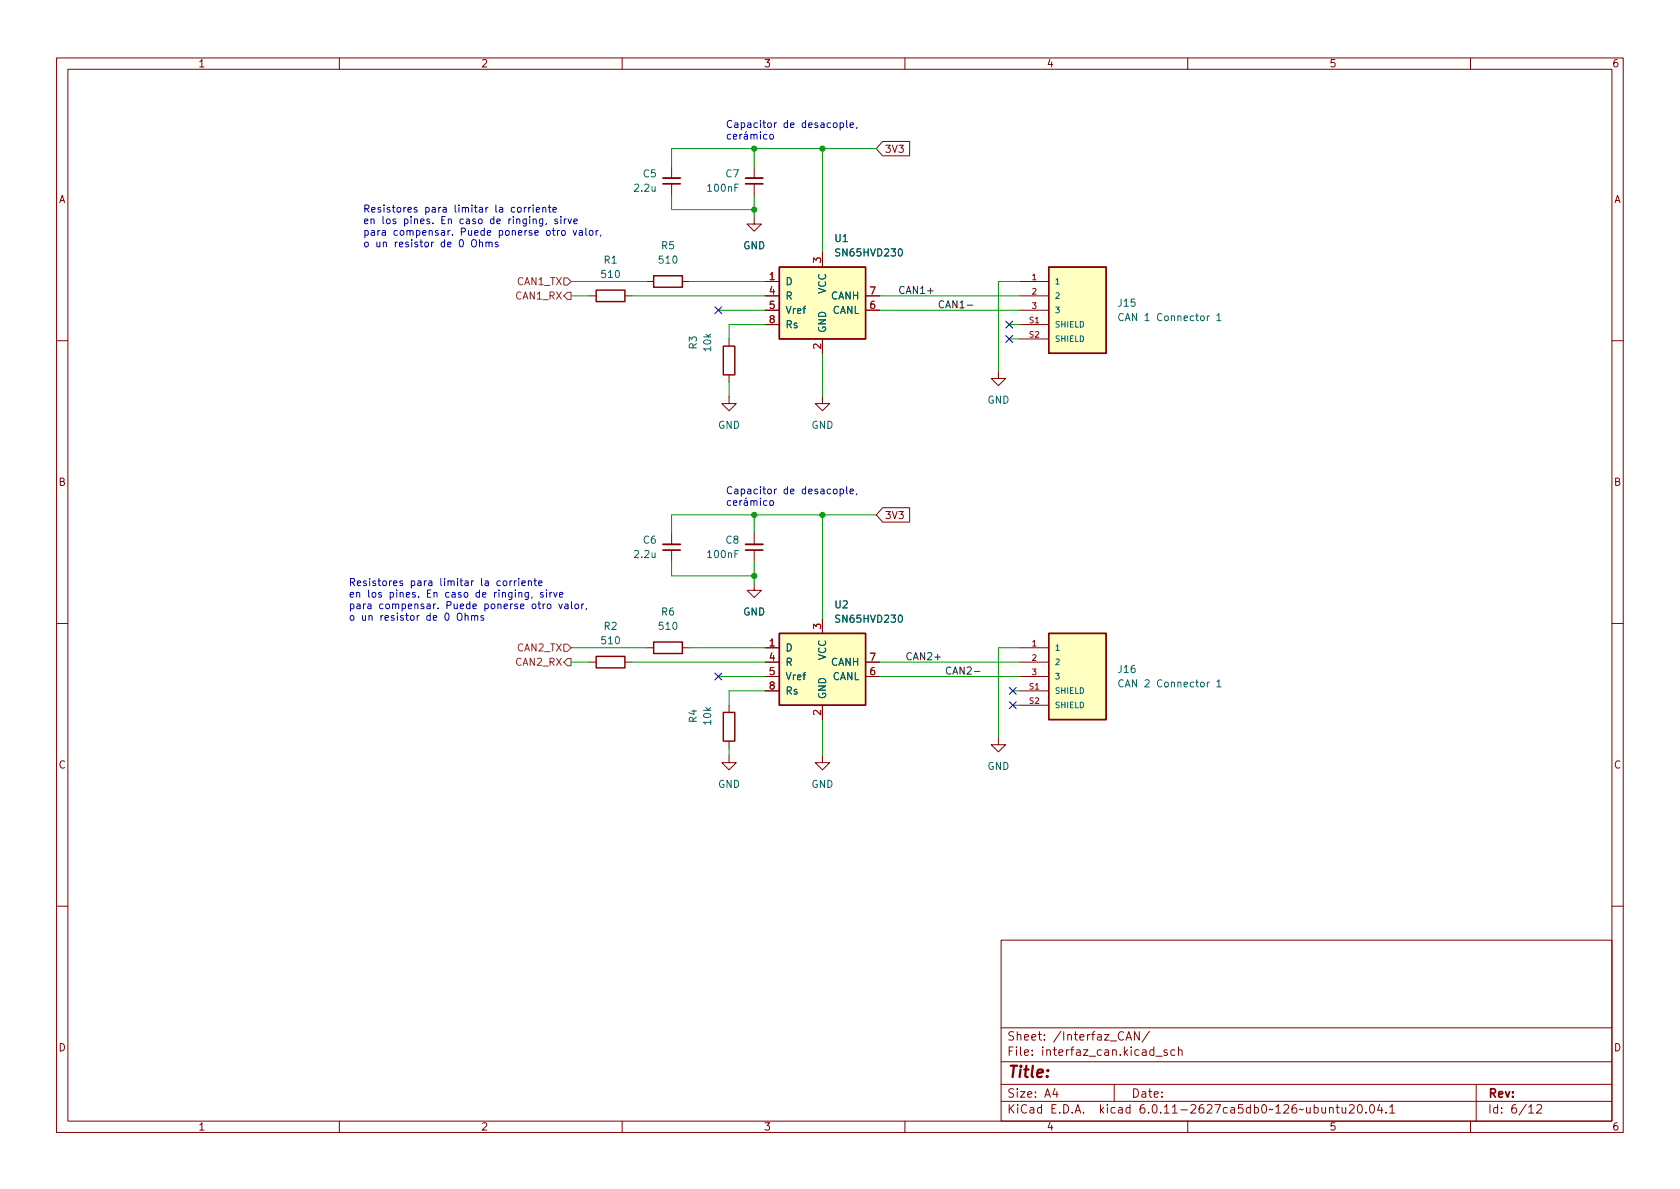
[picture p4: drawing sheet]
<svg xmlns="http://www.w3.org/2000/svg" width="297mm" height="210mm" viewBox="0 0 297 210" stroke-linecap="round" stroke-linejoin="round" font-family="sans-serif">
<g fill="none" stroke="#840000" stroke-width=".18">
<path d="M10 10.2h277v190.1h-277zM12 12.2h273v186.1h-273zM60 10.2v2M110 10.2v2M160 10.2v2M210 10.2v2M260 10.2v2M118.7 29.5v2M118.7 32.5v2M133.3 38.3v1.3h1.3l-1.3 1.3-1.2-1.3h1.2M133.3 29.5v2M133.3 32.5v2"/>
<path d="M156.1 25h4.7v2.6h-4.7l-1.2-1.3zM104.1 52.3h1.3M110.5 52.3h1.3M114.3 49.8h1.3M120.6 49.8h1.3M128.9 59.9v1.3M135.3 49.8h2.5M135.3 52.3h2.5M135.3 54.9h2.5M135.3 57.4h2.5M145.4 44.7v2.5M145.4 59.9v2.6"/>
<path d="M153 52.3h2.6M153 54.9h2.6M180.3 49.8h5.1M180.3 52.3h5.1M180.3 54.9h5.1M180.3 57.4h5.1M180.3 59.9h5.1M10 60.2h2M128.9 70.1v1.3h1.3l-1.3 1.2-1.3-1.2h1.3M128.9 66.3v1.3M145.4 70.1v1.3h1.3l-1.3 1.2-1.3-1.2h1.3M176.5 65.7v1.2h1.3l-1.3 1.3-1.2-1.3h1.2"/>
<path d="M285 60.2h2M118.7 94.2v2.1M118.7 97.3v2M133.3 94.2v2.1M133.3 97.3v2M156.1 89.8h4.7v2.5h-4.7l-1.2-1.2zM10 110.2h2M104.1 117.1h1.3M110.5 117.1h1.3M114.3 114.5h1.3M120.6 114.5h1.3M133.3 103.1v1.3h1.3l-1.3 1.3-1.2-1.3h1.2"/>
<path d="M135.3 114.5h2.5M135.3 117.1h2.5M135.3 119.6h2.5M145.4 109.5v2.5M153 117.1h2.6M153 119.6h2.6M180.3 114.5h5.1M180.3 117.1h5.1M180.3 119.6h5.1M285 110.2h2M128.9 133.6v1.3h1.3l-1.3 1.2-1.3-1.2h1.3M128.9 124.7v1.3"/>
<path d="M128.9 131.1v1.2M135.3 122.2h2.5M145.4 133.6v1.3h1.3l-1.3 1.2-1.3-1.2h1.3M145.4 124.7v2.5M176.5 130.4v1.3h1.3l-1.3 1.3-1.2-1.3h1.2M180.3 122.2h5.1M180.3 124.7h5.1M10 160.2h2M177 166.3h108v32h-108zM285 160.2h2M60 198.3v2M110 198.3v2"/>
<path d="M160 198.3v2M177 194.8h108M177 191.8h108M177 187.8h108M177 181.8h108M182.5 186.5v.1M182.5 185.7v.1M184.6 183.8v.1M184.6 183v.1M197 191.8v3M201.4 182.4v1.5l-.8-1.5v1.5M203.2 182.4l-1.3 1.9"/>
<path d="M206.4 185.7l-.4-.1-.2 .2 .1 .3 .5 .1v.4h-.6M207.7 185.7l-.4-.1-.3 .3v.4l.1 .3h.6M208.4 185.8l.2-.2 .3 .1 .1 .9M208.4 185.1v1.5M210 198.3v2M238.6 195.5l.5-.2 .3 .2v.3l-.9 1h.9M240.2 195.4l.2-.1a.81 .81 0 0 1 .5 .7 .81 .81 0 0 1-.3 .8h-.1a.81 .81 0 0 1-.6-.6 .81 .81 0 0 1 .3-.8zM241.5 196.7v.1M242.4 195.4l.1-.1a.81 .81 0 0 1 .6 .7 .81 .81 0 0 1-.3 .8h-.2a.81 .81 0 0 1-.5-.6 .81 .81 0 0 1 .3-.8zM243.9 195.3l-.3 1h.9M244.3 195.8v1M245.1 196.7v.1"/>
<path d="M245.7 195.8l.4-.5v1.5M245.7 196.8h.9M260 198.3v2M261 191.8v6.5M271.7 195.5l.6-.2 .2 .2 .1 .3-.9 1h.9"/>
</g>
<g fill="#ffffc2" stroke="#ffffc2" stroke-width=".18">
<path d="M185.4 112h10.2v15.2h-10.2z"/>
<path d="M137.8 112h15.2v12.7h-15.2z"/>
<path d="M137.8 47.2h15.2v12.7h-15.2z"/>
<path d="M185.4 47.2h10.2v15.3h-10.2z"/>
</g>
<path d="M105.4 51.3h5.1v2h-5.1zM115.6 48.8h5v2h-5zM137.8 47.2h15.2v12.7h-15.2zM185.4 47.2h10.2v15.3h-10.2zM127.9 61.2h2v5.1h-2zM105.4 116.1h5.1v2h-5.1zM115.6 113.5h5v2.1h-5zM137.8 112h15.2v12.7h-15.2zM185.4 112h10.2v15.2h-10.2zM127.9 126h2v5.1h-2z" fill="none" stroke="#840000" stroke-width=".25"/>
<path d="M115.3 33v.8h.3l.2-.1M115.8 33v.8M130.5 32.6h-.6v1.2M158.9 44.1l.2-.1a.68 .68 0 0 1 .5 .6 .68 .68 0 0 1-.5 .7l-.2-.1-.1-.4zM213.5 55.9v.8M213.8 55.9l-.3 .2M115.3 97.8v.7l.3 .1 .2-.1M115.8 97.8v.8M130.5 97.3h-.6v1.3M158.9 108.9l.2-.1a.68 .68 0 0 1 .5 .6 .68 .68 0 0 1-.5 .6l-.2-.1-.1-.3zM213.5 120.6v.9M213.8 120.6l-.3 .3" fill="none" stroke="#006464" stroke-width=".18"/>
<path d="M117.2 31.5h3.1M131.8 31.5h3.1M117.2 96.3h3.1M131.8 96.3h3.1" fill="none" stroke="#840000" stroke-width=".33"/>
<path d="M117.2 32.5h3.1M131.8 32.5h3.1M117.2 97.3h3.1M131.8 97.3h3.1" fill="none" stroke="#840000" stroke-width=".3"/>
<path d="M99.7 49.1h.6l.7 .7-.7 .6h-.6zM100.3 51.7h.7v1.3h-.7l-.6-.7zM99.7 113.9h.6l.7 .6-.7 .7h-.6zM100.3 116.5h.7v1.2h-.7l-.6-.6z" fill="none" stroke="#725600" stroke-width=".18"/>
<path d="M171 54h1M172.3 118.7h.9" fill="none" stroke="#0f0f0f" stroke-width=".18"/>
<g fill="none" stroke="#0000c2" stroke-width=".18">
<path d="M73.7 36.7h-.3l-.2 .2 .1 .1 .4 .2v.3h-.5M85.9 36.7v.8M86.3 36.7l-.4 .2M90 38.7v.9M90.3 38.7l-.3 .3M97.8 37.1l.6-.1-.1-.3h-.3l-.2 .2v.6h.5M98.6 38.8l-.3-.1-.2 .2v.2l.5 .1v.3h-.5M129.2 23.8h-.4l-.2 .2 .1 .5h.5M129.7 24.2l.6-.1-.1-.3h-.3l-.2 .1v.6h.5M130.8 23.8v.8M131.2 23.8l-.4 .2M131.6 23.8h.5l.1 .8"/>
<path d="M132.2 24.1h-.5l-.1 .2 .1 .3 .5-.1M132.8 23.9l.1-.1h.3l.1 .8M132.8 23.8v.8M133.3 23.9l.2-.1h.3v.8M134.5 23.8v.8M135.6 23.8h-.4l-.2 .2 .1 .5h.5M136.2 23.8h.3l.3 .2v.4l-.3 .2-.3-.1-.1-.1zM136.9 21.7v.9M137.3 21.7l-.4 .3M150.3 22.1l.6-.1-.1-.2-.3-.1-.2 .2 .1 .6h.4M151.5 22.5l-.1 .2M76.3 42.8v.9"/>
<path d="M76.7 42.8l-.4 .2M79.2 40.8v.8M79.6 40.8l-.4 .2M80 41.5v.1M129.2 88.6l-.4-.1-.2 .3 .1 .5h.5M129.7 89l.6-.2-.1-.2-.3-.1-.2 .2v.6h.5M130.8 88.5v.9M131.2 88.5l-.4 .3M131.6 88.6h.5l.1 .8M132.2 88.8l-.5 .1-.1 .2 .1 .3 .5-.1M132.8 88.6l.1-.1 .3 .1 .1 .8M132.8 88.5v.9"/>
<path d="M133.3 88.7l.2-.2 .3 .1v.8M134.5 88.5v.9M135.6 88.6l-.4-.1-.2 .3 .1 .5h.5M136.2 88.6l.3-.1 .3 .3v.3l-.3 .3-.3-.1-.1-.2zM136.9 86.5v.8M137.3 86.5l-.4 .2M150.3 86.9l.6-.1-.1-.3h-.3l-.2 .2 .1 .6h.4M151.5 87.3l-.1 .2M71.2 102.8l-.3-.1-.2 .2v.2l.5 .1v.3h-.5M73.8 108.8v.9M74.1 108.8l-.3 .3M76.7 106.8v.8"/>
<path d="M77 106.8l-.3 .2M77.5 107.5v.1M83.4 102.7v.9M83.7 102.7l-.3 .3M87.4 104.8v.8M87.8 104.8l-.4 .2M95.2 103.1l.6-.1v-.2l-.4-.1-.2 .2 .1 .6h.5M96 104.8h-.3l-.2 .1 .1 .2 .4 .1v.3h-.5"/>
</g>
<g fill="none" stroke="#009600" stroke-width=".18">
<path d="M118.7 34.5v2.6h14.6M133.3 26.3v3.2M133.3 34.5v3.8M145.4 26.3v18.4M154.9 26.3h-36.2v3.2M101 52.3h3.1M101 49.8h13.3M111.8 52.3h23.5M121.9 49.8h13.4M127 54.9h8.3M135.3 57.4h-6.4v2.5M155.6 54.9h24.7"/>
<path d="M155.6 52.3h24.7M178.4 57.4h1.9M178.4 59.9h1.9M180.3 49.8h-3.8v15.9M128.9 67.6v2.5M145.4 62.5v7.6M118.7 99.3v2.5h14.6M133.3 91.1v3.1M133.3 99.3v3.8M145.4 91.1v18.4M154.9 91.1h-36.2v3.1M101 114.5h13.3"/>
<path d="M101 117.1h3.1M111.8 117.1h23.5M121.9 114.5h13.4M127 119.6h8.3M155.6 117.1h24.7M155.6 119.6h24.7M180.3 114.5h-3.8v15.9M128.9 132.3v1.3M135.3 122.2h-6.4v2.5M145.4 127.2v6.4M179.1 124.7h1.2M179.1 122.2h1.2"/>
</g>
<path d="M126.4 54.2l1.2 1.3M127.6 54.2l-1.2 1.3M177.8 59.3l1.2 1.2M177.8 56.8l1.2 1.2M179 59.3l-1.2 1.2M179 56.8l-1.2 1.2M126.4 119l1.2 1.2M127.6 119l-1.2 1.2M178.5 124.1l1.2 1.2M178.5 121.6l1.2 1.2M179.7 124.1l-1.2 1.2M179.7 121.6l-1.2 1.2" fill="none" stroke="#000084" stroke-width=".18"/>
<g fill="#009600" stroke="#009600" stroke-width=".18">
<circle cx="145.4" cy="26.3" r=".46"/>
<circle cx="133.3" cy="26.3" r=".46"/>
<circle cx="133.3" cy="37.1" r=".46"/>
<circle cx="145.4" cy="91.1" r=".46"/>
<circle cx="133.3" cy="101.8" r=".46"/>
<circle cx="133.3" cy="91.1" r=".46"/>
</g>
<text font-size="2.8" fill="#840000" x="178" y="191.2">Title:</text>
<g font-size="2.1" fill="#840000">
<text x="178" y="184.5">Sheet:</text>
<text x="186.2" y="184.5">/Interfaz_CAN/</text>
<text x="178" y="187.2">File:</text>
<text x="184.4" y="187.2">interfaz_can.kicad_sch</text>
<text x="178" y="197.4">KiCad</text>
<text x="178" y="194.6">Size:</text>
<text x="184.7" y="194.6">A4</text>
<text x="185.7" y="197.4">E.D.A.</text>
<text x="194.6" y="197.4">kicad</text>
<text x="200" y="194.6">Date:</text>
<text x="201.8" y="197.4">6.0.11-2627ca5db0~126~ubuntu20.04.1</text>
<text x="263" y="194.6">Rev:</text>
<text x="263" y="197.4">Id:</text>
<text x="267.1" y="197.4">6/12</text>
</g>
<g font-size="1.8" fill="#840000">
<text x="35" y="12.3">1</text>
<text x="85" y="12.3">2</text>
<text x="135" y="12.3">3</text>
<text x="185" y="12.3">4</text>
<text x="235" y="12.3">5</text>
<text x="285" y="12.3">6</text>
<text x="156.4" y="27.4">3V3</text>
<text x="10.4" y="36.3">A</text>
<text x="285.4" y="36.3">A</text>
<text x="10.3" y="86.3">B</text>
<text x="285.3" y="86.3">B</text>
<text x="156.4" y="92.2">3V3</text>
<text x="10.3" y="136.3">C</text>
<text x="285.3" y="136.3">C</text>
<text x="10.3" y="186.3">D</text>
<text x="285.3" y="186.3">D</text>
<text x="35" y="200.3">1</text>
<text x="85" y="200.3">2</text>
<text x="135" y="200.3">3</text>
<text x="185" y="200.3">4</text>
<text x="235" y="200.3">5</text>
<text x="285" y="200.3">6</text>
</g>
<g font-size="1.8" fill="#0000c2">
<text x="128.3" y="22.6">Capacitor</text>
<text x="138.5" y="22.6">de</text>
<text x="141.8" y="22.6">desacople,</text>
<text x="64.1" y="37.6">Resistores</text>
<text x="64.1" y="39.6">en</text>
<text x="64.1" y="41.7">para</text>
<text x="67.5" y="39.6">los</text>
<text x="69.5" y="41.7">compensar.</text>
<text x="71.5" y="39.6">pines.</text>
<text x="75.1" y="37.6">para</text>
<text x="78.2" y="39.6">En</text>
<text x="80.4" y="37.6">limitar</text>
<text x="81.5" y="41.7">Puede</text>
<text x="81.6" y="39.6">caso</text>
<text x="87.2" y="39.6">de</text>
<text x="87.8" y="37.6">la</text>
<text x="88.4" y="41.7">ponerse</text>
<text x="90.5" y="39.6">ringing,</text>
<text x="90.7" y="37.6">corriente</text>
<text x="96.9" y="41.7">otro</text>
<text x="98.8" y="39.6">sirve</text>
<text x="101.8" y="41.7">valor,</text>
<text x="64.1" y="43.7">o</text>
<text x="66.4" y="43.7">un</text>
<text x="69.8" y="43.7">resistor</text>
<text x="78.1" y="43.7">de</text>
<text x="81.5" y="43.7">0</text>
<text x="83.8" y="43.7">Ohms</text>
<text x="128.3" y="87.4">Capacitor</text>
<text x="138.5" y="87.4">de</text>
<text x="141.8" y="87.4">desacople,</text>
<text x="61.6" y="103.6">Resistores</text>
<text x="61.6" y="105.7">en</text>
<text x="61.6" y="107.7">para</text>
<text x="65" y="105.7">los</text>
<text x="66.9" y="107.7">compensar.</text>
<text x="68.9" y="105.7">pines.</text>
<text x="72.5" y="103.6">para</text>
<text x="75.7" y="105.7">En</text>
<text x="77.9" y="103.6">limitar</text>
<text x="79" y="107.7">Puede</text>
<text x="79.1" y="105.7">caso</text>
<text x="84.6" y="105.7">de</text>
<text x="85.2" y="103.6">la</text>
<text x="85.8" y="107.7">ponerse</text>
<text x="88" y="105.7">ringing,</text>
<text x="88.1" y="103.6">corriente</text>
<text x="94.4" y="107.7">otro</text>
<text x="96.3" y="105.7">sirve</text>
<text x="99.3" y="107.7">valor,</text>
<text x="61.6" y="109.8">o</text>
<text x="63.9" y="109.8">un</text>
<text x="67.3" y="109.8">resistor</text>
<text x="75.6" y="109.8">de</text>
<text x="79" y="109.8">0</text>
<text x="81.3" y="109.8">Ohms</text>
</g>
<g font-size="1.8" fill="#006464">
<text x="111.9" y="34.3">2.2u</text>
<text x="113.6" y="31.7">C5</text>
<text x="124.8" y="34.3">100nF</text>
<text x="128.2" y="31.7">C7</text>
<text x="106.6" y="47">R1</text>
<text x="116.2" y="47">510</text>
<text x="116.8" y="44.5">R5</text>
<text x="131.3" y="44.5">GND</text>
<text x="147.4" y="43.2">U1</text>
<text x="147.4" y="45.7">SN65HVD230</text>
<text x="106.1" y="49.5">510</text>
<text x="138.8" y="50.8">D</text>
<text x="138.8" y="53.3">R</text>
<text x="146.4" y="52" transform="rotate(-90 146.4 52)">VCC</text>
<text x="146.8" y="53.3">CANH</text>
<text x="138.8" y="55.9">Vref</text>
<text x="138.8" y="58.4">Rs</text>
<text x="146.4" y="58.9" transform="rotate(-90 146.4 58.9)">GND</text>
<text x="147.1" y="55.9">CANL</text>
<text x="197.5" y="54.6">J15</text>
<text x="197.5" y="57.2">CAN 1</text>
<text x="204.6" y="57.2">Connector</text>
<text x="215.3" y="57.2">1</text>
<text x="123.6" y="61.9" transform="rotate(-90 123.6 61.9)">R3</text>
<text x="126.1" y="62.4" transform="rotate(-90 126.1 62.4)">10k</text>
<text x="174.5" y="71.8">GND</text>
<text x="126.9" y="76.2">GND</text>
<text x="143.4" y="76.2">GND</text>
<text x="111.9" y="99.1">2.2u</text>
<text x="113.6" y="96.5">C6</text>
<text x="124.8" y="99.1">100nF</text>
<text x="128.2" y="96.5">C8</text>
<text x="147.4" y="108">U2</text>
<text x="106.6" y="111.8">R2</text>
<text x="116.2" y="111.8">510</text>
<text x="116.8" y="109.2">R6</text>
<text x="131.3" y="109.2">GND</text>
<text x="147.4" y="110.5">SN65HVD230</text>
<text x="106.1" y="114.3">510</text>
<text x="138.8" y="115.6">D</text>
<text x="138.8" y="118.1">R</text>
<text x="146.4" y="116.8" transform="rotate(-90 146.4 116.8)">VCC</text>
<text x="146.8" y="118.1">CANH</text>
<text x="197.5" y="119.4">J16</text>
<text x="138.8" y="120.7">Vref</text>
<text x="138.8" y="123.2">Rs</text>
<text x="146.4" y="123.7" transform="rotate(-90 146.4 123.7)">GND</text>
<text x="147.1" y="120.7">CANL</text>
<text x="197.5" y="121.9">CAN 2</text>
<text x="204.6" y="121.9">Connector</text>
<text x="215.3" y="121.9">1</text>
<text x="123.6" y="127.9" transform="rotate(-90 123.6 127.9)">R4</text>
<text x="126.1" y="128.4" transform="rotate(-90 126.1 128.4)">10k</text>
<text x="174.5" y="136.5">GND</text>
<text x="126.9" y="139.7">GND</text>
<text x="143.4" y="139.7">GND</text>
</g>
<g font-size="1.8" fill="#a90000">
<text x="145.2" y="46.6" transform="rotate(-90 145.2 46.6)">3</text>
<text x="135.8" y="49.5">1</text>
<text x="135.8" y="52.1">4</text>
<text x="153.6" y="52.1">7</text>
<text x="135.8" y="54.6">5</text>
<text x="135.8" y="57.1">8</text>
<text x="153.6" y="54.6">6</text>
<text x="145.2" y="61.9" transform="rotate(-90 145.2 61.9)">2</text>
<text x="145.2" y="111.4" transform="rotate(-90 145.2 111.4)">3</text>
<text x="135.8" y="114.3">1</text>
<text x="135.8" y="116.8">4</text>
<text x="135.8" y="119.4">5</text>
<text x="153.6" y="119.4">6</text>
<text x="153.6" y="116.8">7</text>
<text x="135.8" y="121.9">8</text>
<text x="145.2" y="126.7" transform="rotate(-90 145.2 126.7)">2</text>
</g>
<g font-size="1.8" fill="#725600">
<text x="91" y="53.3">CAN1_RX</text>
<text x="91.3" y="50.8">CAN1_TX</text>
<text x="91" y="118.1">CAN2_RX</text>
<text x="91.3" y="115.6">CAN2_TX</text>
</g>
<g font-size="1.8" fill="#0f0f0f">
<text x="158.7" y="52">CAN1+</text>
<text x="165.7" y="54.5">CAN1-</text>
<text x="160" y="116.7">CAN2+</text>
<text x="167" y="119.3">CAN2-</text>
</g>
<g font-size="1.4" fill="#a90000">
<text x="182.3" y="49.5">1</text>
<text x="182.3" y="52.1">2</text>
<text x="181.8" y="57.1">S1</text>
<text x="181.8" y="59.7">S2</text>
<text x="182.3" y="54.6">3</text>
<text x="182.3" y="114.3">1</text>
<text x="182.3" y="116.8">2</text>
<text x="182.3" y="119.4">3</text>
<text x="181.8" y="121.9">S1</text>
<text x="181.8" y="124.5">S2</text>
</g>
<g font-size="1.4" fill="#006464">
<text x="186.4" y="50.6">1</text>
<text x="186.4" y="53.1">2</text>
<text x="186.4" y="55.7">3</text>
<text x="186.4" y="58.2">SHIELD</text>
<text x="186.4" y="60.8">SHIELD</text>
<text x="186.4" y="115.4">1</text>
<text x="186.4" y="117.9">2</text>
<text x="186.4" y="120.4">3</text>
<text x="186.4" y="123">SHIELD</text>
<text x="186.4" y="125.5">SHIELD</text>
</g>
</svg>
